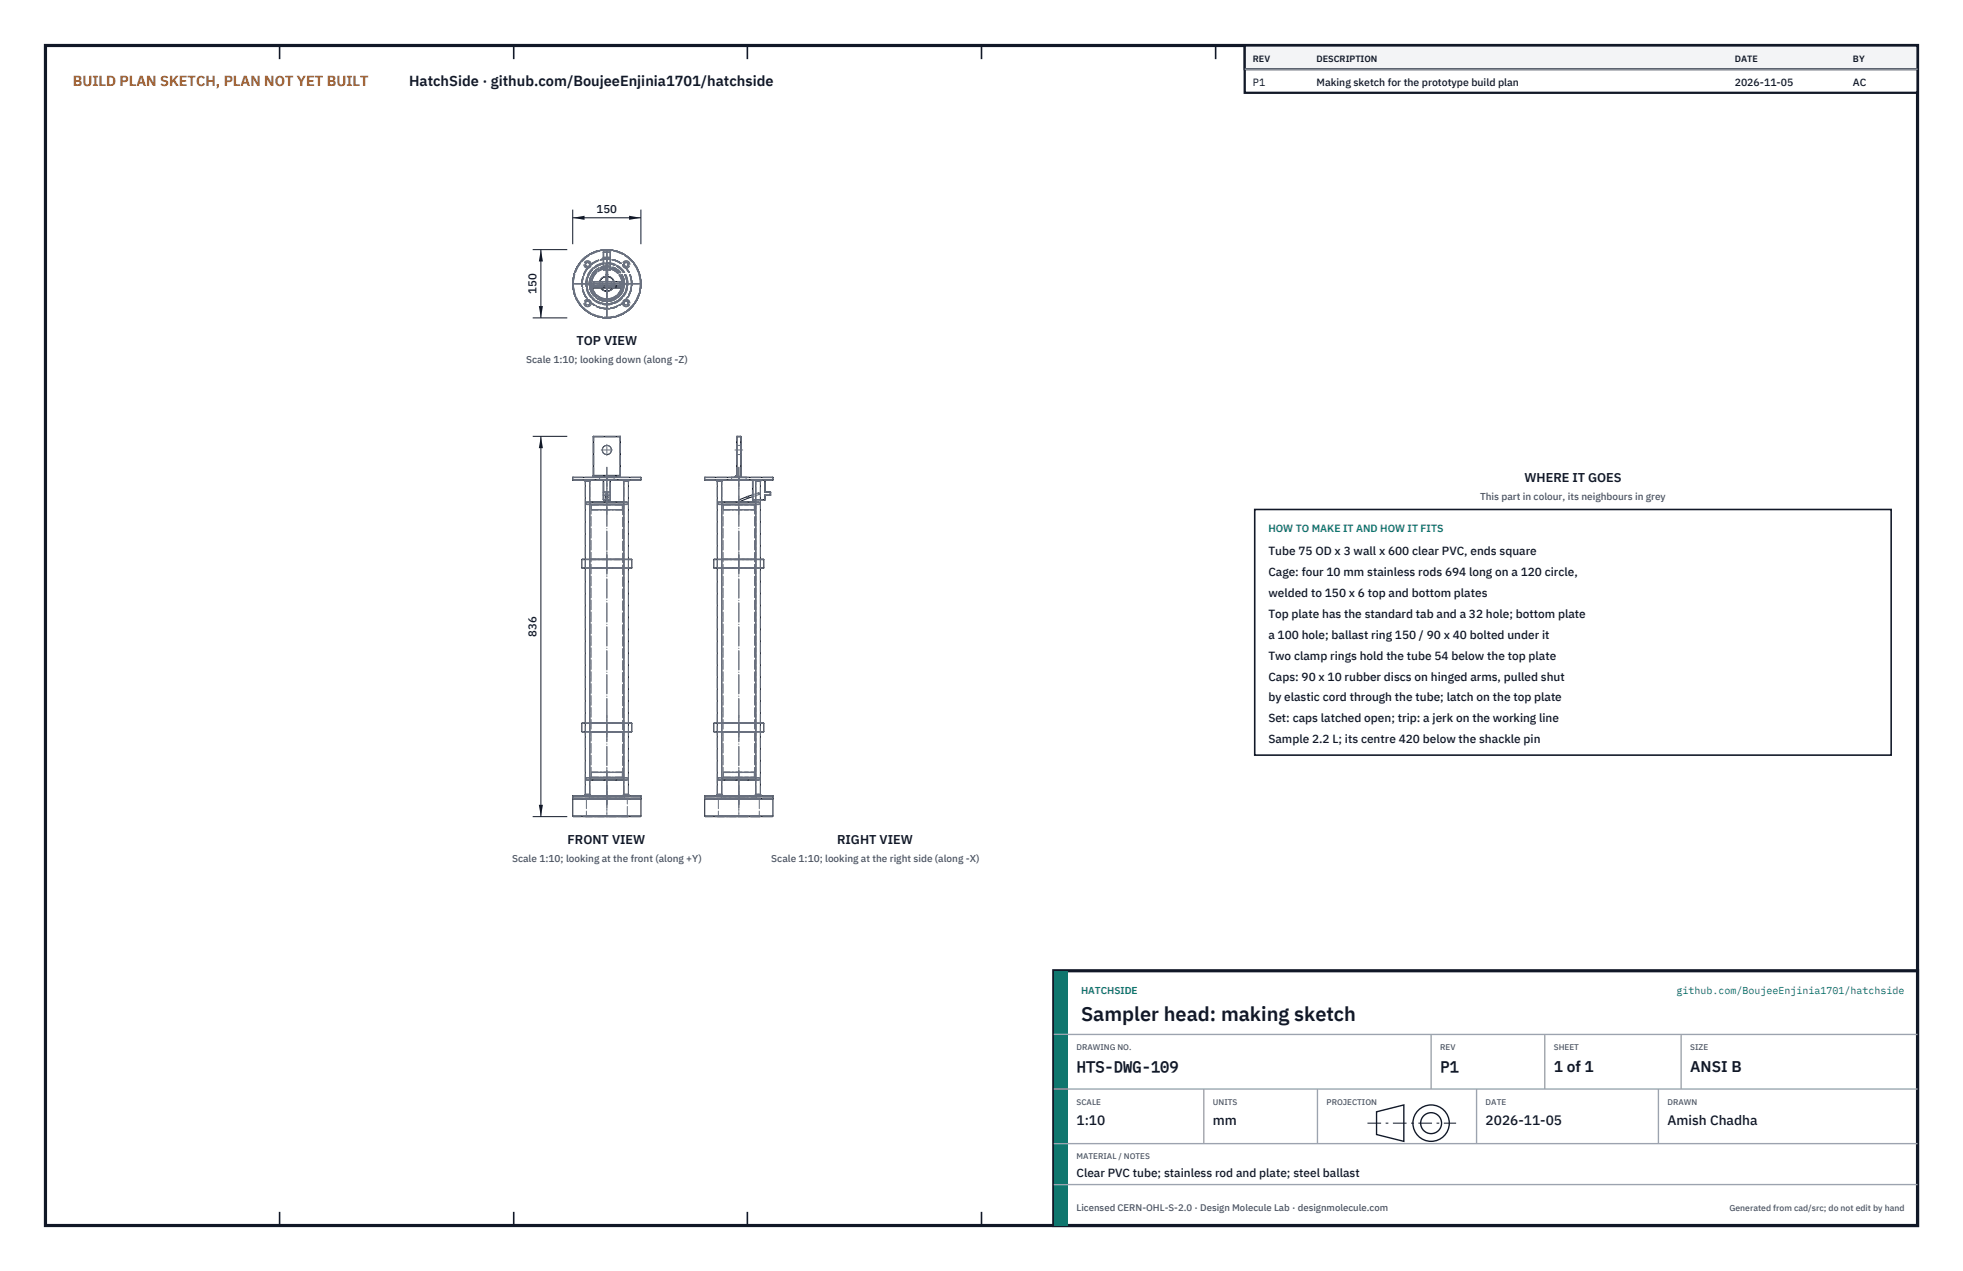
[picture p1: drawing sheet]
<svg xmlns="http://www.w3.org/2000/svg" width="432mm" height="279mm" viewBox="0 0 432 279" stroke-linecap="round" stroke-linejoin="round" font-family="sans-serif">
<path d="M10 10h411.8v259.4h-411.8z" fill="none" stroke="#111827" stroke-width=".7" stroke-linecap="butt"/>
<g fill="none" stroke="#111827" stroke-width=".35">
<path d="M61.5 10v3M113 10v3M164.4 10v3M215.9 10v3M267.4 10v3M318.9 10v3M370.3 10v3M61.5 266.4v3M113 266.4v3M164.4 266.4v3M215.9 266.4v3M267.4 266.4v3"/>
<path d="M318.9 266.4v3M370.3 266.4v3"/>
</g>
<g fill="none" stroke="#111727" stroke-width=".22">
<path d="M133.4 54.9a7.5 7.5 0 0 0-7.4 7.4M133.4 54.9a7.4 7.4 0 0 0-7.4 7.4M133.4 54.9h.1M133.5 54.9a7.5 7.5 0 0 1 7.5 7.4M133.5 54.9a7.4 7.4 0 0 1 7.4 7.4M133.5 54.9h.1M126 62.4a7.5 7.5 0 0 0 7.4 7.5M126 62.4h.1M126 62.3h.1M126 62.3v.1M126 62.4a7.4 7.4 0 0 0 7.4 7.4M130.5 62.8h.1"/>
<path d="M130.5 63.3h.1M130.5 63h6M130.5 62h.1M130.5 62v.8M130.5 63v.3M130.5 63.3h6M130.6 61.9l-.1 .1M130.6 61.9v.1M130.6 62v.8M130.6 61.9h5.8M130.6 62.8h5.8M130.6 62h5.8"/>
<path d="M131.9 61.9a1.66 1.66 0 0 1 1.6-1.2 1.66 1.66 0 0 1 1.6 1.2M132 61.9a1.6 1.6 0 0 1 1.5-1.1 1.6 1.6 0 0 1 1.5 1.1M132.1 63.3a1.66 1.66 0 0 0 2.8 0M132.2 63.3a1.6 1.6 0 0 0 2.6 0M133.3 60.8v1.1M133.4 69.8v.1M133.4 69.9h.1M133.4 69.8h.1M133.5 69.8v.1M133.7 60.8v1.1M136.4 62.8h.1M136.4 61.9l.1 .1"/>
<path d="M136.4 61.9v.1M136.4 62h.1M136.4 62v.8M136.5 63.3h.1M136.5 62v.8M136.5 63v.3M140.9 62.4a7.4 7.4 0 0 1-7.4 7.4M140.9 62.4h.1M140.9 62.3h.1M140.9 62.3v.1M141 62.4a7.5 7.5 0 0 1-7.5 7.5M141 62.3v.1"/>
<path d="M130.5 96h.1M130.5 96v8.8M130.6 95.9l-.1 .1M130.6 95.9v.1M130.6 95.9h5.8M130.6 96v8.5M130.6 96h5.8M136.4 95.9l.1 .1M136.4 95.9v.1M136.4 96h.1M136.4 96v8.5M136.5 96v8.8"/>
<path d="M162 96v8.9M162 96h.1M162.1 95.9l-.1 .1M162.1 95.9v.1M162.1 95.9h.8M162.1 96h.8M162.1 96v8.8M162.9 95.9l.1 .1M162.9 95.9v.1M162.9 96h.1M162.9 96v8.8M163 96v8.8"/>
<path d="M126 105.5h15M126 105h15M126 105v.5M128.4 105.5l.3 .3M128.7 105.8h1M128.7 105.8v69M129.7 105.8v69M129.7 110.9h7.5M129.7 110.3h7.5M129.7 110.8h7.5M129.7 110.4h7.5M130 105.5l-.3 .3"/>
<path d="M130.5 104.8v.1M130.5 104.5h6zM130.5 104.8h6M132.7 109.8l.1 .1M132.7 105.6h.1M132.7 109.8h.1M132.7 105.6v4.2M132.8 109.8v.1M132.8 109.9h.5M132.8 109.8h.5M132.8 105.6v4.2M132.8 105.6h1.4"/>
<path d="M133.3 110.1l.2 .2 .2-.2M133.3 110.1l.2-.2 .2 .2M133.3 109.3l.2 .2M133.3 108.5v1.6M133.3 109.2v.1l.2-.2 .2 .2zM133.4 104.9v.6M133.5 104.9v.6M133.7 109.9h.5M133.7 109.8h.5M133.7 108.5v1.6M134.2 105.6h.1M134.2 109.8v.1"/>
<path d="M134.2 109.8h.1M134.2 105.6v4.2M134.3 109.8l-.1 .1M134.3 105.6v4.2M136.5 104.8v.1M136.9 105.5l.3 .3M137.2 105.8h1M137.2 105.8v69M138.2 105.8v69M138.5 105.5l-.3 .3M141 105v.5M155 105.5h15"/>
<path d="M155 105h15M155 105v.5M157.5 105.5l.3 .3M157.8 105.8v69M158.8 110.9h7.5M158.8 110.3h7.5M158.8 110.8h7.5M158.8 110.4h7.5M158.8 105.6v69M159.1 105.5l-.3 .3h-1M162 104.6l-.3 .3M162.1 104.8h.8"/>
<path d="M162.4 109.9l2-.8 .2 .4-2 .8zM162.5 104.9v.6M162.6 104.9v.6M162.9 104.8h.1M165.5 109.8l.1 .1M165.5 105.6h.1M165.5 108.8l-1 .3 .1 .4M165.5 109.8h.1M165.5 105.6v4.2M165.5 109.2l-.9 .3M165.6 109.8v.1M165.6 109.9h.7"/>
<path d="M165.6 109.8h.7M165.6 105.6h.5M165.6 105.6v4.2M166 105.5l.3 .3M166.3 105.8v69M167.3 109.9h.9M167.3 109.8h.9M167.3 105.6v69M167.5 105.6h.7M167.6 105.5l-.3 .3h-1M168.2 105.6h.1M168.2 108.8l.1 .1"/>
<path d="M168.2 109.8v.1M168.2 109.8h.1M168.2 105.6v2.6M168.2 108.8v1M168.2 108.8h1.2M168.2 108.2h1.2M168.3 108.1l-.1 .1M168.3 109.8l-.1 .1M168.3 108.1h1.1M168.3 108.9h1.1M168.3 105.6v2.5M168.3 108.9v.9"/>
<path d="M169.4 108.1l.1 .1M169.4 108.1v.1M169.4 108.8v.1M169.4 108.8h.1M169.4 108.2h.1M169.4 108.2v.6M169.5 108.8l-.1 .1M169.5 108.2v.6M170 105v.5M128 124.8l.7 .1M128 124.8h.7M128 123h.7"/>
<path d="M128 123v1.8M128.7 122.9l-.7 .1M129.7 124.9h7.5M129.7 122.9h7.5M129.7 124.8h7.5M129.7 123h7.5M138.2 122.9l.8 .1M138.2 124.8h.8M138.2 123h.8M139 124.8l-.8 .1M139 123v1.8M157 124.8l.8 .1"/>
<path d="M157 124.8h.8M157 123h.8M157 123v1.8M157.8 122.9l-.8 .1M158.8 124.9h7.5M158.8 122.9h7.5M158.8 124.8h7.5M158.8 123h7.5M167.3 122.9l.7 .1M167.3 124.8h.7M167.3 123h.7M168 124.8l-.7 .1"/>
<path d="M168 123v1.8M128 159h.7M128 159v1.8M128.7 158.9l-.7 .1M129.7 158.9h7.5M129.7 159h7.5M138.2 158.9l.8 .1M138.2 159h.8M139 159v1.8M157 159h.8M157 159v1.8M157.8 158.9l-.8 .1"/>
<path d="M158.8 158.9h7.5M158.8 159h7.5M167.3 158.9l.7 .1M167.3 159h.7M168 159v1.8M126 175.5h15M126 175h15M126 179.4l.1 .1h14.7l.2-.1M126 175v.5M126 175.7v3.7M126 179.4h15M126 175.7h15"/>
<path d="M126.1 175.5l-.1 .2M128 160.8l.7 .1M128 160.8h.7M128.4 174.9l.3-.3h1l.3 .3M129.7 160.9h7.5M129.7 171.5h7.5M129.7 170.9h7.5M129.7 160.8h7.5M129.7 171.4h7.5M129.7 171h7.5M133.4 174.9v.6M133.5 174.9v.6"/>
<path d="M136.9 174.9l.3-.3h1l.3 .3M138.2 160.8h.8M139 160.8l-.8 .1M140.8 175.5l.2 .2M141 175v.5M141 175.7v3.7M155 175.5h15M155 175h15M155 179.4l.2 .1h14.7l.1-.1M155 179.4h15M155 175.7h15M155 175v.5"/>
<path d="M155 175.7v3.7M155.2 175.5l-.2 .2M157 160.8l.8 .1M157 160.8h.8M158.8 174.6h-1l-.3 .3M158.8 160.9h7.5M158.8 171.5h7.5M158.8 170.9h7.5M158.8 160.8h7.5M158.8 171.4h7.5M158.8 171h7.5M158.8 174.6l.3 .3"/>
<path d="M162.5 174.9v.6M162.6 174.9v.6M167.3 174.6h-1l-.3 .3M167.3 160.8h.7M167.3 174.6l.3 .3M168 160.8l-.7 .1M169.9 175.5l.1 .2M170 175v.5M170 175.7v3.7"/>
<circle cx="133.5" cy="98.9" r="1.01"/>
<circle cx="133.5" cy="109.3" r=".2"/>
<circle cx="162.1" cy="104.9" r=".07"/>
<circle cx="164.5" cy="109.3" r=".2"/>
</g>
<g fill="none" stroke="#6a7180" stroke-width=".22" stroke-dasharray="2.1 .5">
<path d="M132.7 59.3v-2.6M132.7 56.7v-1.2M132.7 59.3l.1 .1M132.7 56.7l.1-.1M132.7 55.5l.1-.1M132.7 56.7h.1M132.7 55.5h.1M132.8 56.6l-.1 .1M132.8 56.6h1.4M132.8 55.4h1.4M132.8 59.4h1.4M132.8 55.4l-.1 .1"/>
<path d="M132.8 59.3h-.1M132.8 59.3v-2.6M132.8 56.6v.1M132.8 56.7h1.4M132.8 56.6v-1.1M132.8 55.5h1.4M132.8 55.4v.1M132.8 55.5v-.1M132.8 56.7v-.1M132.8 59.3h1.4M132.8 59.3v.1M132.8 56.7h-.1"/>
<path d="M132.8 55.5h-.1M133.3 58h.4M133.4 57.8l.3 .2-.1 .2-.3-.2zM133.4 54.9h.1M133.5 57.9l-.2 .1M133.5 54.9a7.5 7.5 0 0 1 7.5 7.4M133.5 54.9a7.4 7.4 0 0 1 7.4 7.4M133.5 54.9h.1M133.7 58l-.2-.1M134.2 56.6l.1 .1M134.2 55.4l.1 .1M134.2 56.6v.1"/>
<path d="M134.2 59.3h.1M134.2 59.3v-2.6M134.2 56.6v-1.1M134.2 55.4v.1M134.2 55.5v-.1M134.2 55.5h.1M134.2 56.7v-.1M134.2 56.7h.1M134.2 59.3v.1M134.3 59.3v-2.6M134.3 56.7v-1.2M134.3 56.7l-.1-.1"/>
<path d="M134.3 55.5l-.1-.1M134.3 59.3l-.1 .1M134.3 56.7h-.1M134.3 55.5h-.1M126 62.4v-.1M126 62.3a7.5 7.5 0 0 1 7.4-7.4M126 62.4h.1M126 62.3h.1M126 62.3a7.4 7.4 0 0 1 7.4-7.4M130.5 62.8v-.8M130.5 62.8l.1 .1M130.5 62l.1-.1"/>
<path d="M130.5 62.9v.3M130.5 62.9h.1M130.5 63.2v.1M130.5 62.9h6M130.5 63.2h6M130.6 62.9h5.8M130.6 61.9h5.8M130.6 62.8h-.1M130.6 62.8v-.8M130.6 62h-.1M130.6 62.8v.1M130.6 62.8h5.8"/>
<path d="M130.6 62h5.8M130.6 62v-.1M131.9 61.9l-.1 .7 .3 .7M132 61.9a1.6 1.6 0 0 0 .2 1.4M132.5 62.9h2M132.5 61.9h2M132.5 62.9v-1M133.3 60.4h.4M133.3 62.4h.4M133.3 62.4v-.5M133.3 60.8v-.4M133.3 60.4v-2.4"/>
<path d="M133.4 60.2l.3 .2-.1 .2-.3-.2zM133.4 69.9a7.5 7.5 0 0 1-7.4-7.5M133.4 69.9v-.1M133.4 69.8a7.4 7.4 0 0 1-7.4-7.4M133.5 60.3l-.2 .1M133.5 62.3l-.2 .1M133.5 69.9h-.1M133.5 69.8h-.1M133.5 69.9v-.1M133.7 60.4l-.2-.1M133.7 62.4l-.2-.1M133.7 62.4v-.5"/>
<path d="M133.7 60.8v-.4M133.7 60.4v-2.4M134.5 62.9h-2M134.5 61.9h-2M134.5 62.9v-1M134.8 63.3l.3-.9M134.9 63.3l.3-.9M135.1 62.4l-.1-.5M135.2 62.4l-.1-.5M136.4 62.8v-.8M136.4 62.8v.1M136.4 62v-.1"/>
<path d="M136.4 62.8h.1M136.4 62h.1M136.5 62.8v-.8M136.5 62.8l-.1 .1M136.5 62l-.1-.1M136.5 62.9v.3M136.5 62.9h.1M136.5 63.2v.1M140.9 62.4a7.4 7.4 0 0 1-7.4 7.4M140.9 62.3v.1M141 62.4a7.5 7.5 0 0 1-7.5 7.5M141 62.3v.1"/>
<path d="M141 62.4h-.1M141 62.3h-.1M130.5 96l.1-.1M130.6 95.9h5.8M130.6 96h-.1M130.6 96v-.1M130.6 96h5.8M136.4 96v-.1M136.4 96h.1M136.5 96l-.1-.1M162 98.9v1M162 99.9v-2"/>
<path d="M162 97.9v1M162 99.9h1M162 97.9h1M162.1 95.9h.8M162.1 95.9l-.1 .1M162.1 96h.8M162.1 96h-.1M162.1 95.9v.1M162.9 96v-.1M163 96l-.1-.1M163 98.9v1M163 99.9v-2"/>
<path d="M163 97.9v1M163 96h-.1M126 105.5v-.5M126 105.5h7.4M126 105h7.4M126.1 105.5h7.3M126.1 104.9h7.3M128.4 105.5h1.6M128.7 105.5h1M128.7 105.8h1M128.7 105.6l.1-.1M128.7 105.8l-.3-.3"/>
<path d="M128.7 105.8v-.3M128.7 105.8v-.2M128.7 105.6h1M128.8 105.5h.9M129 110.8v-.4M129 110.8l.1 .1M129 110.4l.1-.1M129 110.8h.7M129 110.4h.7M129.1 110.9h.6M129.1 110.3h.6M129.7 105.5h-.9"/>
<path d="M129.7 110.9h7.5M129.7 110.9v60M129.7 105.6v-.1M129.7 105.5h-1M129.7 105.8h-1M129.7 105.8v-.3M129.7 105.8v-.2M129.7 105.6h-1M130 110.9h7M130 110.9h6.9M130 110.9v60M130 105.5h-1.6"/>
<path d="M130 105.5l-.3 .3M130.1 111l-.1-.1M130.1 112v-1M130.1 112l.1 .1M130.1 111h6.8M130.1 112h6.8M130.2 112.1h6.6M130.5 104.8v-.3M130.5 104.8v-8.8M130.5 104.9h6M130.5 104.9h.1M130.5 104.6v.3"/>
<path d="M130.5 104.5v.1M130.5 104.8h.1M130.5 104.6h6M130.6 104.9l-.1-.1M130.6 104.9h5.8M130.6 104.8v-.3M130.6 104.8v-8.8M130.6 104.9v-.1M130.6 104.8h5.8M131.8 105.5h3.4M131.8 104.9h3.4M131.9 105.5h-.1"/>
<path d="M131.9 105l-.1-.1M131.9 105v.5M131.9 105.5h3.2M131.9 105h3.2M132.7 109.8v-1M132.7 108.8v-.6M132.7 108.2v-2.6M132.7 105.6l.1-.1M132.7 108.2l.1-.1M132.7 109.8h.1M132.7 108.8h.1M132.8 105.5h1.4"/>
<path d="M132.8 108.1h1.4M132.8 108.9h1.4M132.8 109.9h1.4M132.8 109.9l-.1-.1M132.8 108.9l-.1-.1M132.8 108.1l-.1 .1M132.8 105.6h-.1M132.8 105.6v-.1M132.8 105.6h1.4M132.8 108.2v-.1M132.8 108.2h1.4M132.8 108.8v-.6"/>
<path d="M132.8 108.8h1.4M132.8 108.9v-.1M132.8 109.8h1.4M132.8 109.8v-.9M132.8 109.9v-.1M132.8 108.2h-.1M132.8 108.1v-2.5M133.3 109.9h.4M133.3 109.8h.4M133.3 108.5l.2-.2 .2 .2M133.4 105.5h.1M133.4 104.9h.1"/>
<path d="M133.4 105.5v-.5M133.4 105v-.1M133.4 105h.1M133.5 109.5l-.2-.2M133.5 108.7l-.2-.2M133.5 108.7l.2-.2-.2-.2M133.5 108.3l-.2 .2 .2 .2M133.5 105.5h7.4M133.5 104.9h7.4M133.5 105.5v-.5M133.5 105.5h.1M133.5 105.5h7.5"/>
<path d="M133.5 105v-.1M133.5 105h7.5M133.7 109.3l-.2 .2M133.7 108.5l-.2 .2M134.2 108.9l.1-.1M134.2 109.9l.1-.1M134.2 105.6v-.1M134.2 105.6h.1M134.2 108.2v-.1M134.2 108.8v-.6M134.2 108.9v-.1M134.2 109.8v-.9"/>
<path d="M134.2 109.9v-.1M134.2 108.2h.1M134.2 108.1v-2.5M134.3 105.6l-.1-.1M134.3 109.8v-1M134.3 108.8v-.6M134.3 108.2v-2.6M134.3 108.2l-.1-.1M134.3 108.8l-.1 .1M134.3 108.8h-.1M134.3 109.8h-.1M135.1 105.5h.1"/>
<path d="M135.1 105l.1-.1M135.1 105.5v-.5M135.1 105.5h-3.2M135.1 105h-3.2M135.2 105.5h-3.4M135.2 104.9h-3.4M136.4 104.9l.1-.1M136.4 104.8v-.3M136.4 104.8v-8.8M136.4 104.9v-.1M136.5 104.8v-.3M136.5 104.8v-8.8"/>
<path d="M136.5 104.9h.1M136.5 104.6v.3M136.5 104.5v.1M136.5 104.8h-.1M136.8 112.1h-6.6M136.9 112v-1M136.9 112l-.1 .1M136.9 111h-6.8M136.9 112h-6.8M136.9 105.5h1.6M136.9 110.9h-6.9M137 110.9h-7"/>
<path d="M137 110.9l-.1 .1M137.2 105.5h1M137.2 105.8h1M137.2 110.9h.7M137.2 110.3h.7M137.2 105.6l.1-.1M137.2 105.8l-.3-.3M137.2 105.8v-.3M137.2 105.8v-.2M137.2 105.6h1M137.2 110.8h.8M137.2 110.4h.8"/>
<path d="M137.2 110.9h-7.5M137.3 105.5h.9M137.9 110.9h-8.8M137.9 110.3h-8.8M138 110.8v-.4M138 110.8l-.1 .1M138 110.4l-.1-.1M138 110.8h-9M138 110.4h-9M138.2 105.5h-.9M138.2 105.6v-.1M138.2 105.5h-1"/>
<path d="M138.2 105.8h-1M138.2 105.8v-.3M138.2 105.8v-.2M138.2 105.6h-1M138.5 105.5h-1.6M138.5 105.5l-.3 .3M141 105.5v-.5M155 105.5v-.5M155 105.5h7.5M155 105h7.5M155.1 105.5h7.4M155.1 104.9h7.4"/>
<path d="M157.5 105.5h1.6M157.8 105.5h1M157.8 105.8h1M157.8 105.6l.1-.1M157.8 105.8l-.3-.3M157.8 105.8v-.3M157.8 105.8v-.2M157.8 105.6h.5M157.9 105.5h.4M158 110.8v-.4M158 110.8l.1 .1M158 110.4l.1-.1"/>
<path d="M158 110.8h.8M158 110.4h.8M158.1 110.9h.7M158.1 110.3h.7M158.3 105.5h.4M158.3 105.5h-.5M158.3 105.5h-.8M158.3 105.8h-.5M158.3 105.6h.5M158.7 105.5h-.8M158.8 110.9h3.7M158.8 110.9v60"/>
<path d="M158.8 105.5h-.5M158.8 105.8h-.5M158.8 105.6l-.1-.1M158.8 105.8l.3-.3M158.8 105.8v-.3M158.8 105.6h-1M159 110.9h3.5M159.1 110.9h3.4M159.1 110.9v60M159.1 105.5h-.8M159.1 111l-.1-.1M159.1 112v-1"/>
<path d="M159.1 112l.1 .1M159.1 111h3.4M159.1 112h3.4M159.2 112.1h3.3M160.9 105.5h1.6M160.9 104.9h1.6M160.9 105.5h.1M160.9 105v-.1M160.9 105v.5M160.9 105h1.6M161.6 104.8l.3-.3M161.7 104.9l-.1-.1"/>
<path d="M161.9 104.5l.1 .1M162 104.9h-.3M162 104.9h.1M162 104.8v-8.8M162 104.6v.3M162.1 104.9h.8M162.1 104.9l-.1-.1M162.1 104.8v-8.8M162.1 104.8h.8M162.1 104.8h-.1M162.1 104.9v-.1M162.5 105.5h.1"/>
<path d="M162.5 104.9h.1M162.5 105.5v-.5M162.5 105h.1M162.5 105v-.1M162.5 105.5h1.7M162.5 104.9h1.7M162.5 110.9h3.8M162.5 110.9h3.5M162.5 112.1h3.3M162.5 105.5h1.6M162.5 105h1.6M162.5 111h3.4"/>
<path d="M162.5 112h3.4M162.6 105.5h7.4M162.6 104.9h7.4M162.6 105.5v-.5M162.6 105.5h.1M162.6 105v-.1M162.6 105h7.4M162.6 110.3l-.2-.4M162.9 104.9l.1-.1M162.9 104.8v-8.8M162.9 104.9v-.1M162.9 104.8h.1"/>
<path d="M163 104.8v-8.8M164.1 105.5h.1M164.1 105l.1-.1M164.1 105v.5M164.1 105.5h-3.2M164.1 105h-3.2M164.2 105.5h-3.3M164.2 104.9h-3.3M164.6 109.5h.1M164.6 109.5l-.1-.4M164.6 109.5l-.2-.4M165.5 109.8v-4.2"/>
<path d="M165.5 109.2l1.5-.5M165.5 108.8l1.4-.5M165.6 109.8v-4.2M165.6 109.8h2.6M165.6 105.6h2.6M165.6 105.5h2.6M165.6 109.9h2.6M165.6 109.9l-.1-.1M165.6 105.5l-.1 .1M165.6 105.5v.1M165.6 109.9v-.1M165.6 109.8h-.1"/>
<path d="M165.6 105.6h-.1M165.8 112.1h-6.6M165.9 111l.1-.1M165.9 112v-1M165.9 112l-.1 .1M165.9 111h-6.8M165.9 112h-6.8M166 105.5h1.6M166 110.9h-6.9M166 110.9v60M166 110.9h-7M166.1 105.6h1.4"/>
<path d="M166.3 105.5h1M166.3 105.8h1M166.3 110.9h.6M166.3 110.3h.6M166.3 109.8h1M166.3 109.9h1M166.3 105.8v-.2M166.3 105.6v-.1M166.3 105.8v-.3M166.3 105.8l-.3-.3M166.3 105.6h.5M166.3 110.8h.7"/>
<path d="M166.3 110.4h.7M166.3 110.9h-7.5M166.3 110.9v60M166.3 105.5h.5M166.8 105.5h.4M166.8 105.5h-.5M166.8 105.5h-.8M166.8 105.8h-.5M166.8 105.6h.5M166.9 108.3l.1 .4M166.9 110.9h-8.8M166.9 110.3h-8.8"/>
<path d="M166.9 108.3l-.2 .2 .2 .2M166.9 108.7l.2-.2-.2-.2M167 108.7l-.1-.4M167 110.8v-.4M167 110.8l-.1 .1M167 110.4l-.1-.1M167 110.8h-9M167 110.4h-9M167.2 105.5h-.9M167.3 105.5h-.5M167.3 105.8h-.5M167.3 105.6l-.1-.1"/>
<path d="M167.3 105.8v-.3M167.3 105.8l.3-.3M167.3 105.6h-1M167.6 105.5h-.8M168.2 109.8v-1M168.2 108.8h1.2M168.2 108.2h1.2M168.2 108.2v-2.6M168.2 109.9l.1-.1M168.2 105.6v-.1M168.2 109.9v-.1M168.2 109.8h.1"/>
<path d="M168.3 105.6l-.1-.1M168.3 108.1h1.1M168.3 108.9h1.1M168.3 109.8v-.9M168.3 108.1v-2.5M168.3 108.1l-.1 .1M168.3 108.9l-.1-.1M168.3 105.6h-.1M169.4 108.8v-.6M169.4 108.9l.1-.1M169.4 108.9v-.1M169.4 108.8h.1"/>
<path d="M169.4 108.2v-.1M169.5 108.8v-.6M169.5 108.2l-.1-.1M169.5 108.2h-.1M170 105.5v-.5M128.7 124.9h1M128.7 122.9h1M128.7 124.8h1M128.7 123h1M129.6 124.9h7.7M129.6 122.9h7.7M129.7 124.8l-.1 .1"/>
<path d="M129.7 123l-.1-.1M129.7 123v1.8M129.7 124.8h7.5M129.7 123h7.5M137.2 124.9h1M137.2 122.9h1M137.2 124.8h1M137.2 123h1M137.2 124.8l.1 .1M137.2 123l.1-.1M137.2 124.8v-1.8M137.2 124.8h-7.5"/>
<path d="M137.2 123h-7.5M137.3 124.9h-7.7M137.3 122.9h-7.7M138.9 124.9h-10.8M138.9 122.9h-10.8M139 124.8h-11M139 123h-11M157.8 124.9h1M157.8 122.9h1M157.8 124.8h1M157.8 123h1M158.7 124.9h3.8"/>
<path d="M158.7 122.9h3.8M158.8 124.8l-.1 .1M158.8 123l-.1-.1M158.8 123v1.8M158.8 124.8h3.7M158.8 123h3.7M162.5 124.9h3.9M162.5 122.9h3.9M162.5 124.8h3.8M162.5 123h3.8M166.3 124.9h1M166.3 122.9h1"/>
<path d="M166.3 124.8h1M166.3 123h1M166.3 124.8l.1 .1M166.3 123l.1-.1M166.3 123v1.8M166.3 124.8h-7.5M166.3 123h-7.5M166.4 124.9h-7.7M166.4 122.9h-7.7M167.9 124.9h-10.8M167.9 122.9h-10.8M168 124.8h-11"/>
<path d="M168 123h-11M128.7 158.9h1M128.7 159h1M129.6 158.9h7.7M129.7 159l-.1-.1M129.7 159v1.8M129.7 159h7.5M137.2 158.9h1M137.2 159h1M137.2 159l.1-.1M137.2 159h-7.5M137.3 158.9h-7.7"/>
<path d="M138.9 158.9h-10.8M139 159h-11M157.8 158.9h1M157.8 159h1M158.7 158.9h3.8M158.8 159l-.1-.1M158.8 159v1.8M158.8 159h3.7M162.5 158.9h3.9M162.5 159h3.8M166.3 158.9h1M166.3 159h1"/>
<path d="M166.3 159l.1-.1M166.3 159v1.8M166.3 159h-7.5M166.4 158.9h-7.7M167.9 158.9h-10.8M168 159h-11M126 175.5v-.5M126 175.5h7.4M126 175h7.4M126.1 175.5h7.3M126.1 174.9h7.3M126.1 175.5h14.7"/>
<path d="M128.4 174.9h1.6M128.7 174.9h1M128.7 174.6h1M128.7 160.9h1M128.7 174.8v-69.2M128.7 174.8l.1 .1M128.7 174.6l-.3 .3M128.7 174.6v.3M128.7 174.8h1M128.7 160.8h1M128.8 174.9h.9M128.8 179.5h9.3"/>
<path d="M128.8 175.5h9.3M129 179.4l-.2 .1M129 175.7l-.2-.2M129 175.7v3.7M129 171.4v-.4M129 171.4l.1 .1M129 171l.1-.1M129 179.4h9M129 175.7h9M129 171.4h.7M129 171h.7M129.1 171.5h.6"/>
<path d="M129.1 170.9h.6M129.6 175.5h7.8M129.6 174.9h7.8M129.6 160.9h7.7M129.6 175.5h.1M129.6 175v-.1M129.6 175v.5M129.6 175.5h7.7M129.6 175h7.7M129.7 174.9h-.9M129.7 170.9h7.5M129.7 160.8l-.1 .1"/>
<path d="M129.7 160.8h7.5M129.7 174.8v-69.2M129.7 174.8v.1M129.7 174.9h-1M129.7 174.6h-1M129.7 174.6v.3M129.7 174.8h-1M130 170.9h7M130 170.9h6.9M130 174.9h-1.6M130 174.9l-.3-.3M130.1 170.8l-.1 .1"/>
<path d="M130.1 170.8v-1M130.1 169.8l.1-.1M130.1 170.8h6.8M130.1 169.8h6.8M130.2 169.7h6.6M133.4 175.5h.1M133.4 174.9h.1M133.4 175.5v-.5M133.4 175v-.1M133.4 175h.1M133.5 175.5h7.4M133.5 174.9h7.4"/>
<path d="M133.5 175.5v-.5M133.5 175.5h.1M133.5 175.5h7.5M133.5 175v-.1M133.5 175h7.5M136.8 169.7h-6.6M136.9 170.8v-1M136.9 169.8l-.1-.1M136.9 170.8h-6.8M136.9 169.8h-6.8M136.9 174.9h1.6M136.9 170.9v-60"/>
<path d="M136.9 170.9h-6.9M137 170.9h-7M137 170.9l-.1-.1M137.2 174.9h1M137.2 174.6h1M137.2 160.9h1M137.2 171.5h.7M137.2 170.9h.7M137.2 174.8v-69.2M137.2 174.8l.1 .1M137.2 174.6l-.3 .3M137.2 174.6v.3"/>
<path d="M137.2 174.8h1M137.2 160.8h1M137.2 171.4h.8M137.2 171h.8M137.2 170.9v-60M137.2 170.9h-7.5M137.2 160.8l.1 .1M137.2 160.8v-1.8M137.2 160.8h-7.5M137.3 174.9h.9M137.3 175.5h.1M137.3 175l.1-.1"/>
<path d="M137.3 175.5v-.5M137.3 160.9h-7.7M137.3 175.5h-7.7M137.3 175h-7.7M137.4 175.5h-7.8M137.4 174.9h-7.8M137.9 171.5h-8.8M137.9 170.9h-8.8M138 179.4l.1 .1M138 175.7l.1-.2M138 179.4v-3.7M138 171.4v-.4"/>
<path d="M138 171.4l-.1 .1M138 171l-.1-.1M138 179.4h-9M138 175.7h-9M138 171.4h-9M138 171h-9M138.1 179.5h-9.3M138.1 175.5h-9.3M138.2 174.9h-.9M138.2 174.8v-69.2M138.2 174.8v.1M138.2 174.9h-1"/>
<path d="M138.2 174.6h-1M138.2 174.6v.3M138.2 174.8h-1M138.5 174.9h-1.6M138.5 174.9l-.3-.3M138.9 160.9h-10.8M139 160.8h-11M140.8 179.5h-14.7M140.8 175.5h-14.7M141 175.5v-.5M141 179.4h-15M141 175.7h-15"/>
<path d="M155 175.5v-.5M155 175.5h7.5M155 175h7.5M155.1 175.5h7.4M155.1 174.9h7.4M155.2 175.5h7.3M157.5 174.9h.8M157.8 174.9h.5M157.8 174.6h.5M157.8 160.9h1M157.8 174.8v-69.2M157.8 174.8l.1 .1"/>
<path d="M157.8 174.6l-.3 .3M157.8 174.6v.3M157.8 174.8h.5M157.8 160.8h1M157.9 174.9h.4M157.9 179.5h4.6M157.9 175.5h4.6M158 179.4l-.1 .1M158 175.7l-.1-.2M158 175.7v3.7M158 171.4v-.4M158 171.4l.1 .1"/>
<path d="M158 171l.1-.1M158 179.4h4.5M158 175.7h4.5M158 171.4h.8M158 171h.8M158.1 171.5h.7M158.1 170.9h.7M158.3 174.9h.4M158.3 174.9h.5M158.3 174.9h.8M158.3 174.6h.5M158.3 174.8h.5"/>
<path d="M158.6 175.5h3.9M158.6 174.9h3.9M158.7 160.9h3.8M158.7 175.5h-.1M158.7 175l-.1-.1M158.7 175v.5M158.7 175.5h3.8M158.7 175h3.8M158.7 174.9h-.8M158.8 170.9h3.7M158.8 160.8l-.1 .1M158.8 160.8h3.7"/>
<path d="M158.8 174.9h-1M158.8 174.6h-1M158.8 174.8v-69.2M158.8 174.8l-.1 .1M158.8 174.6l.3 .3M158.8 174.6v.3M158.8 174.8v-.2M158.8 174.8h-1M159 170.9h3.5M159.1 170.9h3.4M159.1 174.9h-1.6M159.1 170.8l-.1 .1"/>
<path d="M159.1 170.8v-1M159.1 169.8l.1-.1M159.1 170.8h3.4M159.1 169.8h3.4M159.2 169.7h3.3M162.5 175.5h.1M162.5 174.9h.1M162.5 175.5v-.5M162.5 175h.1M162.5 175v-.1M162.5 175.5h3.9M162.5 174.9h3.9"/>
<path d="M162.5 175.5h7.4M162.5 179.5h4.7M162.5 175.5h4.7M162.5 170.9h3.8M162.5 170.9h3.5M162.5 160.9h3.9M162.5 169.7h3.3M162.5 175h3.9M162.5 179.4h4.5M162.5 175.7h4.5M162.5 160.8h3.8M162.5 170.8h3.4"/>
<path d="M162.5 169.8h3.4M162.6 175.5h7.4M162.6 174.9h7.4M162.6 175.5v-.5M162.6 175.5h.1M162.6 175v-.1M162.6 175h7.4M165.8 169.7h-6.6M165.9 170.8l.1 .1M165.9 170.8v-1M165.9 169.8l-.1-.1M165.9 170.8h-6.8"/>
<path d="M165.9 169.8h-6.8M166 174.9h.8M166 170.9h-6.9M166 170.9h-7M166.3 174.9h.5M166.3 174.6h.5M166.3 160.9h1M166.3 171.5h.6M166.3 170.9h.6M166.3 174.8v.1M166.3 174.6v.3M166.3 174.8v-69.2"/>
<path d="M166.3 174.6l-.3 .3M166.3 174.8h.5M166.3 160.8h1M166.3 171.4h.7M166.3 171h.7M166.3 170.9h-7.5M166.3 160.8l.1 .1M166.3 160.8h-7.5M166.4 160.9h-7.7M166.4 175.5h.1M166.4 175v-.1M166.4 175v.5"/>
<path d="M166.4 175.5h-7.7M166.4 175h-7.7M166.4 175.5h-7.8M166.4 174.9h-7.8M166.8 174.9h.4M166.8 174.9h.5M166.8 174.9h.8M166.8 174.6h.5M166.8 174.8h.5M166.9 171.5h-8.8M166.9 170.9h-8.8M167 179.4l.2 .1"/>
<path d="M167 175.7l.2-.2M167 175.7v3.7M167 171.4v-.4M167 171.4l-.1 .1M167 171l-.1-.1M167 179.4h-9M167 175.7h-9M167 171.4h-9M167 171h-9M167.2 179.5h-9.3M167.2 175.5h-9.3M167.2 174.9h-.9"/>
<path d="M167.3 174.9h-1M167.3 174.6h-1M167.3 174.8v-.2M167.3 174.8l-.1 .1M167.3 174.6v.3M167.3 174.8v-69.2M167.3 174.6l.3 .3M167.3 174.8h-1M167.6 174.9h-1.6M167.9 160.9h-10.8M168 160.8h-11M169.9 179.5h-14.7"/>
<path d="M169.9 175.5h-14.7M170 175.5v-.5M170 179.4h-15M170 175.7h-15"/>
<circle cx="129.2" cy="58.1" r=".81"/>
<circle cx="129.2" cy="58.1" r=".5"/>
<circle cx="129.2" cy="58.1" r=".42"/>
<circle cx="137.7" cy="58.1" r=".81"/>
<circle cx="137.7" cy="58.1" r=".5"/>
<circle cx="137.7" cy="58.1" r=".42"/>
<circle cx="129.2" cy="66.6" r=".81"/>
<circle cx="129.2" cy="66.6" r=".5"/>
<circle cx="129.2" cy="66.6" r=".42"/>
<circle cx="133.5" cy="62.4" r="1.67"/>
<circle cx="133.5" cy="62.4" r="7.4"/>
<circle cx="133.5" cy="62.4" r="7.5"/>
<circle cx="133.5" cy="62.4" r="3.9"/>
<circle cx="133.5" cy="62.4" r="5.4"/>
<circle cx="133.5" cy="62.4" r="4.4"/>
<circle cx="133.5" cy="62.4" r="3.8"/>
<circle cx="133.5" cy="62.4" r="4.5"/>
<circle cx="133.5" cy="62.4" r="3.4"/>
<circle cx="133.5" cy="62.4" r="3.5"/>
<circle cx="133.5" cy="62.4" r="5.5"/>
<circle cx="133.5" cy="62.4" r="4.7"/>
<circle cx="133.5" cy="62.4" r="3.3"/>
<circle cx="137.7" cy="66.6" r=".81"/>
<circle cx="137.7" cy="66.6" r=".5"/>
<circle cx="137.7" cy="66.6" r=".42"/>
<circle cx="133.5" cy="98.9" r="1.01"/>
</g>
<g fill="none" stroke="#6a7180" stroke-width=".22" stroke-dasharray="4.2 .5 0 .5">
<path d="M126 62.4h15M126 62.3h15M126.6 62.4h13.8M127.9 62.4h11.2M128.7 62.4h9.6M128.8 62.4h9.4M129.2 62.4h8.6M129.2 62.4h8.5M131.5 62.4h4M133.4 69.9v-15M133.5 69.9v-15M133.5 69.3v-13.8"/>
<path d="M133.5 68v-11.2M133.5 67.2v-9.6M133.5 67.1v-9.4M133.5 66.7v-8.6M133.5 66.6v-8.5M133.5 64.4v-4M133.5 63.2v-1.7M132.2 98.9h2.5M161.7 98.9h1.7M133.4 102.7v5M133.5 113.1v-3.2M133.5 112.2v-3.2"/>
<path d="M133.5 106.3v69.3M133.5 106.2v69.4M133.5 104.5v1.5M133.5 100.2v-2.5M133.5 102.7v5M162.5 102.7v5M162.5 113.1v-3.2M162.5 112.2v-3.2M162.5 106.3v69.3M162.5 106.2v69.4M162.5 104.5v1.5M162.6 102.7v5"/>
<path d="M133.5 121.8v4.3M133.5 121.3v5.3M162.5 121.8v4.3M162.5 121.3v5.3M133.5 157.8v4.3M133.5 157.3v5.3M162.5 157.8v4.3M162.5 157.3v5.3M133.4 172.7v5M133.5 174.1v5.4M133.5 173.8v2.8M133.5 173.2v6.3"/>
<path d="M133.5 172.8v-3.2M133.5 171.9v-3.2M133.5 172.7v5M162.5 172.7v5M162.5 174.1v5.4M162.5 173.8v2.8M162.5 173.2v6.3M162.5 172.8v-3.2M162.5 171.9v-3.2M162.6 172.7v5"/>
</g>
<path d="M126 46.1v7.6M126 47.9h15M141 46.1v7.6" fill="none" stroke="#111827" stroke-width=".22"/>
<path d="M126 47.9l2.6-.5v.9zM138.4 47.4v.9l2.6-.4z" fill="#111827"/>
<path d="M117.2 54.9h7.6M119 54.9v15M117.2 69.9h7.6" fill="none" stroke="#111827" stroke-width=".22"/>
<path d="M119 54.9l-.5 2.6h.9zM118.5 67.3h.9l-.4 2.6z" fill="#111827"/>
<path d="M117.2 95.9h7.6M119 95.9v83.6M117.2 179.5h7.6" fill="none" stroke="#111827" stroke-width=".22"/>
<path d="M119 95.9l-.5 2.6h.9zM118.5 176.9h.9l-.4 2.6z" fill="#111827"/>
<path d="M276 112h140v54h-140z" fill="#fff" stroke="#111827" stroke-width=".35"/>
<path d="M273.8 10h148v10.4h-148z" fill="#fff" stroke="#111827" stroke-width=".5"/>
<path d="M273.8 10h148v5.2h-148z" fill="#f3f4f6" stroke="#111827" stroke-width=".5"/>
<path d="M273.8 15.2h148" fill="none" stroke="#9ca3af" stroke-width=".3"/>
<path d="M231.8 213.4h190v56h-190z" fill="#fff" stroke="#111827" stroke-width=".7" stroke-linecap="butt"/>
<path d="M231.8 213.4h3v56h-3z" fill="#0f766e"/>
<path d="M231.8 227.4h190M231.8 239.4h190M264.8 239.4v12M289.8 239.4v12M314.8 227.4v12M324.8 239.4v12M339.8 227.4v12M364.8 239.4v12M369.8 227.4v12M231.8 251.4h190M231.8 260.4h190" fill="none" stroke="#9ca3af" stroke-width=".3"/>
<g fill="none" stroke="#111827" stroke-width=".3">
<path d="M302.8 244.4l6-1.5v8l-6-1.5z"/>
<circle cx="314.8" cy="246.9" r="4"/>
<circle cx="314.8" cy="246.9" r="2.3"/>
</g>
<path d="M300.8 246.9h19.5" fill="none" stroke="#111827" stroke-width=".22" stroke-dasharray="3 1 .6 1" stroke-linecap="butt"/>
<text font-size="4.4" fill="#111827" x="237.8" y="224.4">Sampler head: making sketch</text>
<g font-size="3.4" fill="#111827">
<text x="236.8" y="235.6">HTS-DWG-109</text>
<text x="316.8" y="235.6">P1</text>
<text x="341.8" y="235.6">1 of 1</text>
<text x="371.8" y="235.6">ANSI B</text>
</g>
<text font-size="3.2" fill="#b45309" x="16" y="19">BUILD PLAN SKETCH, PLAN NOT YET BUILT</text>
<text font-size="3.2" fill="#111827" x="90" y="19">HatchSide · github.com/BoujeeEnjinia1701/hatchside</text>
<g font-size="3" fill="#111827">
<text x="236.8" y="247.2">1:10</text>
<text x="266.8" y="247.2">mm</text>
<text x="326.8" y="247.2">2026-11-05</text>
<text x="366.8" y="247.2">Amish Chadha</text>
</g>
<g font-size="2.8" fill="#111827">
<text x="126.8" y="75.9">TOP VIEW</text>
<text x="335.3" y="106">WHERE IT GOES</text>
<text x="124.9" y="185.5">FRONT VIEW</text>
<text x="184.1" y="185.5">RIGHT VIEW</text>
</g>
<g font-size="2.6" fill="#111827">
<text x="279" y="122">Tube 75 OD x 3 wall x 600 clear PVC, ends square</text>
<text x="279" y="126.6">Cage: four 10 mm stainless rods 694 long on a 120 circle,</text>
<text x="279" y="131.2">welded to 150 x 6 top and bottom plates</text>
<text x="279" y="135.8">Top plate has the standard tab and a 32 hole; bottom plate</text>
<text x="279" y="140.4">a 100 hole; ballast ring 150 / 90 x 40 bolted under it</text>
<text x="279" y="145">Two clamp rings hold the tube 54 below the top plate</text>
<text x="279" y="149.6">Caps: 90 x 10 rubber discs on hinged arms, pulled shut</text>
<text x="279" y="154.2">by elastic cord through the tube; latch on the top plate</text>
<text x="279" y="158.8">Set: caps latched open; trip: a jerk on the working line</text>
<text x="279" y="163.4">Sample 2.2 L; its centre 420 below the shackle pin</text>
<text x="236.8" y="258.8">Clear PVC tube; stainless rod and plate; steel ballast</text>
</g>
<g font-size="2.5" fill="#111827">
<text x="131.2" y="46.9">150</text>
<text x="118" y="64.6" transform="rotate(-90 118 64.6)">150</text>
<text x="118" y="140" transform="rotate(-90 118 140)">836</text>
</g>
<g font-size="2.3" fill="#111827">
<text x="275.6" y="18.8">P1</text>
<text x="289.6" y="18.8">Making sketch for the prototype build plan</text>
<text x="381.6" y="18.8">2026-11-05</text>
<text x="407.6" y="18.8">AC</text>
</g>
<text font-size="2.3" fill="#0f766e" x="279" y="117">HOW TO MAKE IT AND HOW IT FITS</text>
<g font-size="2.2" fill="#4b5563">
<text x="115.7" y="79.9">Scale 1:10; looking down (along -Z)</text>
<text x="325.6" y="110">This part in colour, its neighbours in grey</text>
<text x="112.6" y="189.5">Scale 1:10; looking at the front (along +Y)</text>
<text x="169.7" y="189.5">Scale 1:10; looking at the right side (along -X)</text>
</g>
<g font-size="2.2" fill="#0f766e">
<text x="237.8" y="218.4">HATCHSIDE</text>
<text x="368.8" y="218.4">github.com/BoujeeEnjinia1701/hatchside</text>
</g>
<text font-size="2.1" fill="#4b5563" x="236.8" y="266.2">Licensed CERN-OHL-S-2.0 · Design Molecule Lab · designmolecule.com</text>
<g font-size="2" fill="#111827">
<text x="275.6" y="13.6">REV</text>
<text x="289.6" y="13.6">DESCRIPTION</text>
<text x="381.6" y="13.6">DATE</text>
<text x="407.6" y="13.6">BY</text>
</g>
<text font-size="1.9" fill="#4b5563" x="380.4" y="266.2">Generated from cad/src; do not edit by hand</text>
<g font-size="1.8" fill="#4b5563">
<text x="236.8" y="230.8">DRAWING NO.</text>
<text x="316.8" y="230.8">REV</text>
<text x="341.8" y="230.8">SHEET</text>
<text x="371.8" y="230.8">SIZE</text>
<text x="236.8" y="242.8">SCALE</text>
<text x="266.8" y="242.8">UNITS</text>
<text x="291.8" y="242.8">PROJECTION</text>
<text x="326.8" y="242.8">DATE</text>
<text x="366.8" y="242.8">DRAWN</text>
<text x="236.8" y="254.8">MATERIAL / NOTES</text>
</g>
</svg>
